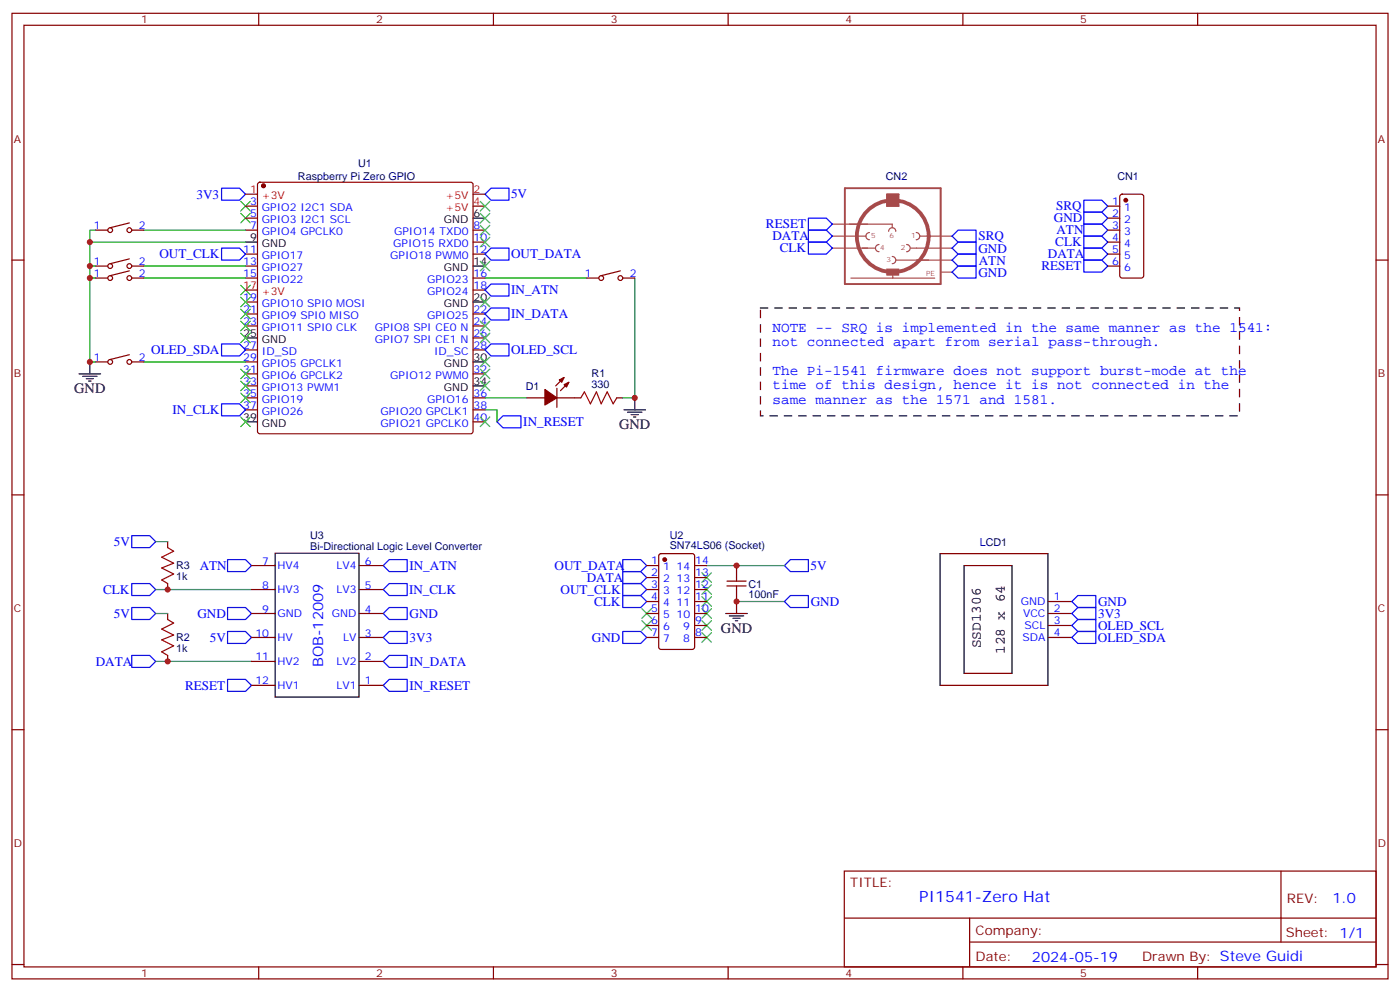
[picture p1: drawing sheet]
<svg xmlns="http://www.w3.org/2000/svg" width="412mm" height="292mm" viewBox="0 0 412 292" stroke-linecap="round" stroke-linejoin="round" font-family="sans-serif">
<g fill="none" stroke="#870000" stroke-width=".35">
<path d="M3.5 3.9h405.4v284.4h-405.4zM7.1 7.4h398.2v277.3h-398.2zM76.2 3.9v3.5M145.3 3.9v3.5M214.5 3.9v3.5M283.6 3.9v3.5M352.8 3.9v3.5M72.3 57.2h3.5M76.1 53.9l.5-.2h62l.5 .2 .2 .5v72.6l-.2 .5-.5 .2h-62l-.5-.2-.3-.5v-72.6zM139.3 57.2h3.6M330.1 57.4l.5-.2h5.6l.6 .4 .1 23.6-.5 .6-5.8 .1-.7-.5-.1-23.5zM3.5 76.6h3.6"/>
<path d="M28.2 67.8h3.5M28.2 78.4h3.5M38.1 65.7l-5.6 1.4M38.1 79.8l-5.6 1.4M38.1 76.2l-5.6 1.4M38.8 67.8h3.5M38.8 78.4h3.5M72.3 60.7h3.5M72.3 64.2h3.5M72.3 67.8h3.5M72.3 74.8h3.5M72.3 78.4h3.5"/>
<path d="M139.3 60.7h3.6M139.3 67.8h3.6M139.3 74.8h3.6M139.3 71.3h3.6M182.7 79.8l-5.6 1.4M326.3 60.7h3.5M326.3 64.2h3.5M326.3 67.8h3.5M326.3 74.8h3.5M326.3 78.4h3.5M326.3 71.3h3.5M405.3 76.6h3.6"/>
<path d="M28.2 81.9h3.5M38.8 81.9h3.5M72.3 81.9h3.5M72.3 85.4h3.5M72.3 88.9h3.5M72.3 92.5h3.5M72.3 96h3.5M139.3 81.9h3.6M139.3 85.4h3.6M139.3 92.5h3.6M139.3 96h3.6M139.3 99.5h3.6"/>
<path d="M172.9 81.9h3.5M183.4 81.9h3.6M28.2 106.6h3.5M38.1 104.5l-5.6 1.4M38.8 106.6h3.5M72.3 103h3.5M72.3 106.6h3.5M72.3 110.1h3.5M72.3 113.6h3.5M72.3 117.2h3.5M139.3 103h3.6M139.3 110.1h3.6"/>
<path d="M139.3 117.2h3.6M155.2 117.2h5.3M164 117.2h7.1M164 114.3v5.7M166.2 111.2l-2.5 2.4M167.6 112.6l-2.5 2.4M181.7 117.2h1.7M72.3 120.7h3.5M139.3 120.7h3.6M139.3 124.2h3.6M3.5 145.7h3.6M49.4 159.5v1.8"/>
<path d="M405.3 145.7h3.6M49.4 171.8v1.8M74.1 173.6h7M74.1 166.5h7M105.8 173.6h7.1M105.8 166.5h7.1M190.5 177.1h3.5M190.5 173.6h3.5M190.5 166.5h3.5M190.5 170.1h3.5M194.3 163.2l.4-.2h9.2l.7 .4v27.1l-.5 .7h-9.4l-.6-.4-.1-27.1zM204.6 177.1h3.5"/>
<path d="M204.6 173.6h3.5M204.6 166.5h3.5M204.6 170.1h3.5M214.1 172.5h5.7M214.1 171.1h5.7M217 170.1v1M217 172.5v1.1M308.7 177.1h7M49.4 180.7v1.7M49.4 193v1.8M74.1 180.7h7M74.1 187.7h7"/>
<path d="M74.1 194.8h7M105.8 180.7h7.1M105.8 187.7h7.1M105.8 194.8h7.1M190.5 180.7h3.5M190.5 184.2h3.5M190.5 187.7h3.5M204.6 180.7h3.5M204.6 184.2h3.5M204.6 187.7h3.5M308.7 180.7h7M308.7 184.2h7"/>
<path d="M308.7 187.7h7M3.5 214.9h3.6M74.1 201.8h7M105.8 201.8h7.1M405.3 214.9h3.6M248.7 256.5h156.6v28.2h-156.6zM377.3 256.5v20.9M248.7 270.4h156.5M285.6 277.4h119.6M285.6 270.4v14.1M3.5 284h3.6M76.2 284.7v3.6"/>
<path d="M145.3 284.7v3.6M214.5 284.7v3.6M283.6 284.7v3.6M352.8 284.7v3.6M405.3 284h3.6"/>
<circle cx="32.5" cy="78.4" r=".71"/>
<circle cx="32.5" cy="67.8" r=".71"/>
<circle cx="38.1" cy="78.4" r=".71"/>
<circle cx="38.1" cy="67.8" r=".71"/>
<circle cx="32.5" cy="81.9" r=".71"/>
<circle cx="38.1" cy="81.9" r=".71"/>
<circle cx="177.1" cy="81.9" r=".71"/>
<circle cx="182.7" cy="81.9" r=".71"/>
<circle cx="32.5" cy="106.6" r=".71"/>
<circle cx="38.1" cy="106.6" r=".71"/>
</g>
<g fill="none" stroke="#a64a4a" stroke-width=".35">
<path d="M261.2 57.2h3.5v3.5h-3.5zM245.2 69.5h7M245.2 73.1h12.5M245.2 66h17.6v1.1M252.4 69.5h2.6M256.1 68.5a1.06 1.06 0 0 0-1 1 1.06 1.06 0 0 0 1 1.1M258.9 72a1.06 1.06 0 0 0-1 1.1 1.06 1.06 0 0 0 1 1M261.8 68.1a1.06 1.06 0 0 1 1-1 1.06 1.06 0 0 1 1.1 1M262.8 75.5a1.06 1.06 0 0 1 1.1 1.1 1.06 1.06 0 0 1-1.1 1M263.9 76.6h16.6M267.1 72a1.06 1.06 0 0 1 1 1.1 1.06 1.06 0 0 1-1 1M268.3 73.1h12.2"/>
<path d="M269.9 68.5a1.06 1.06 0 0 1 1 1 1.06 1.06 0 0 1-1 1.1M270.9 69.5h9.6M250.6 81.9h24.7M263 80.1v1.8M277 80.1h3.5"/>
</g>
<path d="M248.9 55.4h28.2v28.2h-28.2z" fill="none" stroke="#a64a4a" stroke-width=".56"/>
<path d="M273.6 69.5a10.6 10.6 0 0 0-15.5-9.3 10.6 10.6 0 0 0-1.2 18 10.6 10.6 0 0 0 16.6-7.2l.1-1.4" fill="none" stroke="#a64a4a" stroke-width="1.1"/>
<g fill="#a64a4a" stroke="#a64a4a" stroke-width=".29">
<path d="M261.2 57.2h3.5v3.5h-3.5z"/>
<path d="M261.2 79.2h3.5v1.8h-3.5z"/>
</g>
<g fill="none" stroke="#00f" stroke-width=".35">
<path d="M65.3 55.4h5.3l1.7 1.8-1.7 1.7h-5.3zM142.9 57.2l1.7-1.8h5.3v3.5h-5.3zM319.3 58.9h5.3l1.7 1.8-1.7 1.8h-5.3zM65.3 73.1h5.3l1.7 1.7-1.7 1.8h-5.3zM142.9 74.8l1.7-1.7h5.3v3.5h-5.3zM238.1 64.2h5.3l1.8 1.8-1.8 1.8h-5.3zM238.1 67.8h5.3l1.8 1.7-1.8 1.8h-5.3zM238.1 71.3h5.3l1.8 1.8-1.8 1.7h-5.3zM280.5 73.1l1.7-1.8h5.3v3.5h-5.3zM282.2 74.8h5.3v3.6h-5.3l-1.7-1.8zM282.2 67.8h5.3v3.5h-5.3l-1.7-1.8zM319.3 62.5h5.3l1.7 1.7-1.7 1.8h-5.3z"/>
<path d="M319.3 66h5.3l1.7 1.8-1.7 1.7h-5.3zM319.3 69.5h5.3l1.7 1.8-1.7 1.8h-5.3zM319.3 73.1h5.3l1.7 1.7-1.7 1.8h-5.3zM319.3 76.6h5.3l1.7 1.8-1.7 1.7h-5.3zM142.9 85.4l1.7-1.8h5.3v3.6h-5.3zM142.9 92.5l1.7-1.8h5.3v3.5h-5.3zM280.5 80.1l1.7-1.7h5.3v3.5h-5.3zM65.3 118.9h5.3l1.7 1.8-1.7 1.7h-5.3zM65.3 101.3h5.3l1.7 1.7-1.7 1.8h-5.3zM142.9 103l1.7-1.7h5.3v3.5h-5.3zM146.4 124.2l1.8-1.8h5.3v3.6h-5.3zM38.8 157.7h5.3l1.8 1.8-1.8 1.8h-5.3z"/>
<path d="M38.8 171.8h5.3l1.8 1.8-1.8 1.8h-5.3zM38.8 178.9h5.3l1.8 1.8-1.8 1.7h-5.3zM67 178.9h5.3l1.8 1.8-1.8 1.7h-5.3zM67 164.8h5.3l1.8 1.7-1.8 1.8h-5.3zM112.9 173.6l1.8-1.8h5.2v3.6h-5.2zM112.9 166.5l1.8-1.7h5.2v3.5h-5.2zM183.4 164.8h5.3l1.8 1.7-1.8 1.8h-5.3zM183.4 168.3h5.3l1.8 1.8-1.8 1.7h-5.3zM183.4 171.8h5.3l1.8 1.8-1.8 1.8h-5.3zM183.4 175.4h5.3l1.8 1.7-1.8 1.8h-5.3zM231.1 166.5l1.7-1.7h5.3v3.5h-5.3zM231.1 177.1l1.7-1.7h5.3v3.5h-5.3z"/>
<path d="M317.5 175.4h5.3v3.5h-5.3l-1.8-1.8zM38.8 193h5.3l1.8 1.8-1.8 1.7h-5.3zM67 185.9h5.3l1.8 1.8-1.8 1.8h-5.3zM112.9 194.8l1.8-1.8h5.2v3.5h-5.2zM112.9 187.7l1.8-1.8h5.2v3.6h-5.2zM112.9 180.7l1.8-1.8h5.2v3.5h-5.2zM183.4 185.9h5.3l1.8 1.8-1.8 1.8h-5.3zM315.7 180.7l1.8-1.8h5.3v3.5h-5.3zM317.5 182.4h5.3v3.5h-5.3l-1.8-1.7zM317.5 185.9h5.3v3.6h-5.3l-1.8-1.8zM67 200.1h5.3l1.8 1.7-1.8 1.8h-5.3zM112.9 201.8l1.8-1.7h5.2v3.5h-5.2z"/>
</g>
<g fill="none" stroke="#3c3" stroke-width=".35">
<path d="M70.9 59.3l2.8 2.8M73.7 59.3l-2.8 2.8M141.5 59.3l2.8 2.8M144.3 59.3l-2.8 2.8M70.9 62.8l2.8 2.9M73.7 62.8l-2.8 2.9M141.5 62.8l2.8 2.9M141.5 66.4l2.8 2.8M141.5 69.9l2.8 2.8M141.5 76.9l2.8 2.9M144.3 62.8l-2.8 2.9M144.3 66.4l-2.8 2.8"/>
<path d="M144.3 69.9l-2.8 2.8M144.3 76.9l-2.8 2.9M70.9 84l2.8 2.8M70.9 87.5l2.8 2.8M70.9 91.1l2.8 2.8M70.9 94.6l2.8 2.8M70.9 98.1l2.8 2.8M73.7 84l-2.8 2.8M73.7 87.5l-2.8 2.8M73.7 91.1l-2.8 2.8M73.7 94.6l-2.8 2.8M73.7 98.1l-2.8 2.8"/>
<path d="M141.5 87.5l2.8 2.8M141.5 94.6l2.8 2.8M141.5 98.1l2.8 2.8M144.3 87.5l-2.8 2.8M144.3 94.6l-2.8 2.8M144.3 98.1l-2.8 2.8M70.9 108.7l2.8 2.8M70.9 112.2l2.8 2.8M70.9 115.7l2.8 2.9M73.7 108.7l-2.8 2.8M73.7 112.2l-2.8 2.8M73.7 115.7l-2.8 2.9"/>
<path d="M141.5 105.2l2.8 2.8M141.5 108.7l2.8 2.8M141.5 112.2l2.8 2.8M144.3 105.2l-2.8 2.8M144.3 108.7l-2.8 2.8M144.3 112.2l-2.8 2.8M70.9 122.8l2.8 2.8M73.7 122.8l-2.8 2.8M141.5 122.8l2.8 2.8M144.3 122.8l-2.8 2.8M189.1 179.2l2.8 2.9M191.9 179.2l-2.8 2.9"/>
<path d="M206.7 179.2l2.8 2.9M206.7 175.7l2.8 2.8M206.7 172.2l2.8 2.8M206.7 168.7l2.8 2.8M209.5 179.2l-2.8 2.9M209.5 175.7l-2.8 2.8M209.5 172.2l-2.8 2.8M209.5 168.7l-2.8 2.8M189.1 182.8l2.8 2.8M191.9 182.8l-2.8 2.8M206.7 186.3l2.8 2.8M206.7 182.8l2.8 2.8"/>
<path d="M209.5 186.3l-2.8 2.8M209.5 182.8l-2.8 2.8"/>
</g>
<g fill="#870000" stroke="#870000" stroke-width=".35">
<path d="M160.5 114.7l3.5 2.5-3.5 2.1z"/>
<path d="M164.7 111.9l1.5-.7-.7 1.4z"/>
<path d="M166.2 113.3l1.4-.7-.7 1.4z"/>
<circle cx="77.6" cy="54.7" r=".53"/>
<circle cx="195.8" cy="164.8" r=".53"/>
<circle cx="331.6" cy="58.9" r=".53"/>
</g>
<g fill="none" stroke="#000" stroke-width=".35">
<path d="M72.3 71.3h3.5M139.3 78.4h3.6M139.3 64.2h3.6M72.3 99.5h3.5M139.3 88.9h3.6M23.3 110.1h6.3M24.3 110.8h4.3M25.4 111.5h2.1M26.1 112.2h.7M26.5 106.6v3.5M139.3 113.6h3.6M139.3 106.6h3.6"/>
<path d="M187 117.2v3.5M72.3 124.2h3.5M183.8 120.7h6.3M184.9 121.4h4.2M185.9 122.1h2.1M186.6 122.8h.7M81 162.9h24.7v42.4h-24.7zM217 166.5v3.6M217 173.6v7.1M276.9 163h31.8v38.8h-31.8zM284 166.5h14.1v31.8h-14.1zM213.8 180.7h6.3"/>
<path d="M214.8 181.4h4.3M215.9 182.1h2.1M216.6 182.8h.7"/>
</g>
<g fill="none" stroke="#008700" stroke-width=".35">
<path d="M26.5 78.4h1.7M26.5 71.3h45.8M28.2 67.8h-1.7v38.8h1.7M42.3 67.8h30M42.3 78.4h30M26.5 81.9h1.7M42.3 81.9h30M142.9 81.9h30M187 81.9v35.3h-3.6M42.3 106.6h30M142.9 117.2h12.3M142.9 120.7h3.5v3.5"/>
<path d="M45.9 159.5h3.5M45.9 173.6h28.2M208.1 166.5h23M217 177.1h14.1M45.9 194.8h28.2M45.9 180.7h3.5"/>
</g>
<path d="M171.1 117.2l1.1-1.8 1.7 3.5 1.8-3.5 1.4 3.5 1.8-3.5 1.7 3.5 1.1-1.7M49.4 161.3l1.8 1-3.6 1.8 3.6 1.7-3.6 1.5 3.6 1.7-3.6 1.8 1.8 1M49.4 182.4l1.8 1.1-3.6 1.7 3.6 1.8-3.6 1.4 3.6 1.8-3.6 1.7 1.8 1.1" fill="none" stroke="#a10000" stroke-width=".35"/>
<path d="M224 90.7h141.1v31.7h-141.1z" fill="none" stroke="#000" stroke-width=".35" stroke-dasharray="2.1 2.1"/>
<g fill="#c00">
<circle cx="26.5" cy="78.4" r=".88"/>
<circle cx="26.5" cy="81.9" r=".88"/>
<circle cx="26.5" cy="106.6" r=".88"/>
<circle cx="26.5" cy="71.3" r=".88"/>
<circle cx="217" cy="177.1" r=".88"/>
<circle cx="217" cy="166.5" r=".88"/>
<circle cx="49.4" cy="194.8" r=".88"/>
<circle cx="49.4" cy="173.6" r=".88"/>
<circle cx="187" cy="117.2" r=".88"/>
</g>
<text font-size="4.6" fill="#00f" x="270.8" y="265.5">PI1541-Zero Hat</text>
<g font-size="4.2" fill="#00f">
<text x="227.5" y="97.8">NOTE -- SRQ is implemented in the same manner as the 1541:</text>
<text x="227.5" y="102">not connected apart from serial pass-through.</text>
<text x="227.5" y="110.5">The Pi-1541 firmware does not support burst-mode at the</text>
<text x="227.5" y="114.7">time of this design, hence it is not connected in the</text>
<text x="227.5" y="118.9">same manner as the 1571 and 1581.</text>
<text x="95.2" y="196.5" transform="rotate(-90 95.2 196.5)">BOB-12009</text>
<text x="392.5" y="265.8">1.0</text>
<text x="304" y="283.1">2024-05-19</text>
</g>
<g font-size="4.2">
<text x="21.9" y="115.7">GND</text>
<text x="182.4" y="126.3">GND</text>
<text x="212.4" y="186.3">GND</text>
<text x="289" y="190.9" transform="rotate(-90 289 190.9)">SSD1306</text>
<text x="296" y="192.6" transform="rotate(-90 296 192.6)">128 x 64</text>
</g>
<g font-size="3.9" fill="#00f">
<text x="57.9" y="58.5">3V3</text>
<text x="150.5" y="58.4">5V</text>
<text x="310.4" y="65.4">GND</text>
<text x="311.1" y="62">SRQ</text>
<text x="225.6" y="67.3">RESET</text>
<text x="227.5" y="70.8">DATA</text>
<text x="288.2" y="70.7">SRQ</text>
<text x="311.2" y="68.9">ATN</text>
<text x="46.9" y="76.1">OUT_CLK</text>
<text x="150.6" y="76.1">OUT_DATA</text>
<text x="229.7" y="74.3">CLK</text>
<text x="288.2" y="74.4">GND</text>
<text x="288.3" y="77.9">ATN</text>
<text x="308.7" y="76.1">DATA</text>
<text x="310.8" y="72.6">CLK</text>
<text x="288.2" y="81.5">GND</text>
<text x="306.8" y="79.6">RESET</text>
<text x="150.6" y="86.7">IN_ATN</text>
<text x="150.6" y="93.7">IN_DATA</text>
<text x="44.6" y="104.3">OLED_SDA</text>
<text x="150.6" y="104.3">OLED_SCL</text>
<text x="50.8" y="121.9">IN_CLK</text>
<text x="154.1" y="125.5">IN_RESET</text>
<text x="33.6" y="160.9">5V</text>
<text x="58.8" y="167.8">ATN</text>
<text x="120.6" y="167.8">IN_ATN</text>
<text x="163.4" y="167.8">OUT_DATA</text>
<text x="238.7" y="167.7">5V</text>
<text x="172.8" y="171.3">DATA</text>
<text x="30.4" y="174.9">CLK</text>
<text x="120.5" y="175">IN_CLK</text>
<text x="165.1" y="174.9">OUT_CLK</text>
<text x="175" y="178.4">CLK</text>
<text x="238.8" y="178.5">GND</text>
<text x="323.5" y="178.5">GND</text>
<text x="33.6" y="182.1">5V</text>
<text x="58.2" y="181.9">GND</text>
<text x="120.6" y="182">GND</text>
<text x="323.5" y="185.4">OLED_SCL</text>
<text x="323.5" y="181.9">3V3</text>
<text x="61.8" y="189.1">5V</text>
<text x="120.6" y="189.1">3V3</text>
<text x="174.4" y="189">GND</text>
<text x="323.4" y="188.9">OLED_SDA</text>
<text x="28.2" y="196">DATA</text>
<text x="120.6" y="196">IN_DATA</text>
<text x="54.5" y="203.1">RESET</text>
<text x="120.6" y="203.1">IN_RESET</text>
</g>
<g font-size="3.9" fill="#800">
<text x="250.5" y="261.1">TITLE:</text>
<text x="379.1" y="265.8">REV:</text>
<text x="287.4" y="275.3">Company:</text>
<text x="378.7" y="275.9">Sheet: 1/1</text>
<text x="287.4" y="283">Date:</text>
<text x="336.4" y="283.1">Drawn By: Steve Guidi</text>
</g>
<g font-size="3.2" fill="#800">
<text x="41.6" y="6.9">1</text>
<text x="110.8" y="6.9">2</text>
<text x="179.9" y="6.9">3</text>
<text x="249.1" y="6.9">4</text>
<text x="318.2" y="6.9">5</text>
<text x="4.1" y="42">A</text>
<text x="405.9" y="42">A</text>
<text x="4.1" y="111.2">B</text>
<text x="405.9" y="111.2">B</text>
<text x="4.1" y="180.3">C</text>
<text x="405.9" y="180.3">C</text>
<text x="4.1" y="249.4">D</text>
<text x="405.9" y="249.4">D</text>
<text x="41.6" y="287.7">1</text>
<text x="110.8" y="287.7">2</text>
<text x="179.9" y="287.7">3</text>
<text x="249.1" y="287.7">4</text>
<text x="318.2" y="287.7">5</text>
</g>
<g font-size="3.2" fill="#000080">
<text x="87.8" y="53">Raspberry Pi Zero GPIO</text>
<text x="105.5" y="49.2">U1</text>
<text x="260.9" y="53">CN2</text>
<text x="329.2" y="52.9">CN1</text>
<text x="174.3" y="111.1">R1</text>
<text x="154.9" y="114.8">D1</text>
<text x="174.3" y="114.3">330</text>
<text x="91.4" y="161.9">Bi-Directional Logic Level Converter</text>
<text x="91.4" y="158.7">U3</text>
<text x="197.3" y="161.8">SN74LS06 (Socket)</text>
<text x="197.3" y="158.6">U2</text>
<text x="288.6" y="160.6">LCD1</text>
<text x="51.9" y="167.7">R3</text>
<text x="51.9" y="170.9">1k</text>
<text x="220.5" y="173">C1</text>
<text x="220.5" y="176.1">100nF</text>
<text x="51.9" y="188.8">R2</text>
<text x="51.9" y="192.1">1k</text>
</g>
<g font-size="3.2" fill="#f00">
<text x="73.7" y="56.8">1</text>
<text x="77.2" y="58.6">+3V</text>
<text x="131.3" y="58.6">+5V</text>
<text x="139.5" y="56.8">2</text>
<text x="131.3" y="62.1">+5V</text>
<text x="139.5" y="60.4">4</text>
<text x="71.6" y="85.1">17</text>
<text x="77.2" y="86.8">+3V</text>
</g>
<g font-size="3.2" fill="#00f">
<text x="73.7" y="60.4">3</text>
<text x="73.7" y="63.9">5</text>
<text x="77.2" y="62.1">GPIO2 I2C1 SDA</text>
<text x="77.2" y="65.7">GPIO3 I2C1 SCL</text>
<text x="327.7" y="60.4">1</text>
<text x="327.7" y="63.9">2</text>
<text x="331.2" y="62.1">1</text>
<text x="331.2" y="65.7">2</text>
<text x="27.6" y="67.4">1</text>
<text x="40.9" y="67.4">2</text>
<text x="73.7" y="67.4">7</text>
<text x="77.2" y="69.2">GPIO4 GPCLK0</text>
<text x="116.1" y="69.2">GPIO14 TXD0</text>
<text x="139.5" y="70.9">10</text>
<text x="139.5" y="67.4">8</text>
<text x="327.7" y="67.4">3</text>
<text x="327.7" y="70.9">4</text>
<text x="331.2" y="69.2">3</text>
<text x="27.6" y="78">1</text>
<text x="40.9" y="78">2</text>
<text x="71.6" y="74.5">11</text>
<text x="71.6" y="78">13</text>
<text x="77.2" y="76.2">GPIO17</text>
<text x="114.9" y="76.2">GPIO18 PWM0</text>
<text x="115.8" y="72.7">GPIO15 RXD0</text>
<text x="139.5" y="74.5">12</text>
<text x="327.7" y="74.5">5</text>
<text x="327.7" y="78">6</text>
<text x="331.2" y="72.7">4</text>
<text x="331.2" y="76.2">5</text>
<text x="27.6" y="81.5">1</text>
<text x="40.9" y="81.5">2</text>
<text x="71.6" y="81.5">15</text>
<text x="77.2" y="79.8">GPIO27</text>
<text x="77.2" y="83.3">GPIO22</text>
<text x="125.8" y="83.3">GPIO23</text>
<text x="139.5" y="81.5">16</text>
<text x="172.3" y="81.5">1</text>
<text x="185.6" y="81.5">2</text>
<text x="331.2" y="79.8">6</text>
<text x="71.6" y="88.6">19</text>
<text x="125.8" y="86.8">GPIO24</text>
<text x="139.5" y="85.1">18</text>
<text x="71.6" y="92.1">21</text>
<text x="71.6" y="95.6">23</text>
<text x="77.2" y="90.3">GPIO10 SPI0 MOSI</text>
<text x="77.2" y="93.9">GPIO9 SPI0 MISO</text>
<text x="125.8" y="93.9">GPIO25</text>
<text x="139.5" y="95.6">24</text>
<text x="139.5" y="92.1">22</text>
<text x="77.2" y="97.4">GPIO11 SPI0 CLK</text>
<text x="110.4" y="100.9">GPIO7 SPI CE1 N</text>
<text x="110.4" y="97.4">GPIO8 SPI CE0 N</text>
<text x="139.5" y="99.2">26</text>
<text x="27.6" y="106.2">1</text>
<text x="40.9" y="106.2">2</text>
<text x="71.6" y="102.7">27</text>
<text x="71.6" y="106.2">29</text>
<text x="77.2" y="104.5">ID_SD</text>
<text x="77.2" y="108">GPIO5 GPCLK1</text>
<text x="127.9" y="104.5">ID_SC</text>
<text x="139.5" y="102.7">28</text>
<text x="71.6" y="109.7">31</text>
<text x="71.6" y="113.3">33</text>
<text x="77.2" y="111.5">GPIO6 GPCLK2</text>
<text x="114.9" y="111.5">GPIO12 PWM0</text>
<text x="139.5" y="109.7">32</text>
<text x="71.6" y="116.8">35</text>
<text x="77.2" y="115">GPIO13 PWM1</text>
<text x="77.2" y="118.6">GPIO19</text>
<text x="125.8" y="118.6">GPIO16</text>
<text x="139.5" y="116.8">36</text>
<text x="71.6" y="120.3">37</text>
<text x="77.2" y="122.1">GPIO26</text>
<text x="112.1" y="125.6">GPIO21 GPCLK0</text>
<text x="112.1" y="122.1">GPIO20 GPCLK1</text>
<text x="139.5" y="123.9">40</text>
<text x="139.5" y="120.3">38</text>
<text x="77.3" y="166.3">7</text>
<text x="81.8" y="167.7">HV4</text>
<text x="99.1" y="167.7">LV4</text>
<text x="107.5" y="166.3">6</text>
<text x="191.8" y="166.2">1</text>
<text x="195.3" y="168">1</text>
<text x="199.3" y="168">14</text>
<text x="204.8" y="166.2">14</text>
<text x="77.3" y="173.3">8</text>
<text x="107.5" y="173.3">5</text>
<text x="191.8" y="169.7">2</text>
<text x="191.8" y="173.2">3</text>
<text x="195.3" y="171.5">2</text>
<text x="199.3" y="171.5">13</text>
<text x="204.8" y="173.2">12</text>
<text x="204.8" y="169.7">13</text>
<text x="81.8" y="174.7">HV3</text>
<text x="99.1" y="174.7">LV3</text>
<text x="191.8" y="176.8">4</text>
<text x="195.3" y="175">3</text>
<text x="195.3" y="178.5">4</text>
<text x="199.3" y="178.5">11</text>
<text x="199.3" y="175">12</text>
<text x="204.8" y="176.8">11</text>
<text x="300.7" y="178.2">GND</text>
<text x="310.4" y="176.8">1</text>
<text x="77.3" y="180.4">9</text>
<text x="81.8" y="181.8">GND</text>
<text x="97.8" y="181.8">GND</text>
<text x="107.5" y="180.4">4</text>
<text x="191.8" y="180.3">5</text>
<text x="191.8" y="183.8">6</text>
<text x="195.3" y="182.1">5</text>
<text x="195.3" y="185.6">6</text>
<text x="199.3" y="182.1">10</text>
<text x="201.3" y="185.6">9</text>
<text x="204.8" y="183.8">9</text>
<text x="204.8" y="180.3">10</text>
<text x="301.4" y="181.7">VCC</text>
<text x="301.8" y="185.2">SCL</text>
<text x="310.4" y="180.3">2</text>
<text x="310.4" y="183.8">3</text>
<text x="75.3" y="187.4">10</text>
<text x="81.8" y="188.8">HV</text>
<text x="101.1" y="188.8">LV</text>
<text x="107.5" y="187.4">3</text>
<text x="191.8" y="187.4">7</text>
<text x="195.3" y="189.1">7</text>
<text x="201.3" y="189.1">8</text>
<text x="204.8" y="187.4">8</text>
<text x="301.2" y="188.8">SDA</text>
<text x="310.4" y="187.4">4</text>
<text x="75.3" y="194.5">11</text>
<text x="81.8" y="195.9">HV2</text>
<text x="99.1" y="195.9">LV2</text>
<text x="107.5" y="194.5">2</text>
<text x="75.3" y="201.5">12</text>
<text x="81.8" y="203">HV1</text>
<text x="99.1" y="203">LV1</text>
<text x="107.5" y="201.5">1</text>
</g>
<g font-size="3.2">
<text x="130.8" y="65.7">GND</text>
<text x="139.5" y="63.9">6</text>
<text x="73.7" y="70.9">9</text>
<text x="77.2" y="72.7">GND</text>
<text x="139.5" y="78">14</text>
<text x="130.8" y="79.8">GND</text>
<text x="139.5" y="88.6">20</text>
<text x="130.8" y="90.3">GND</text>
<text x="71.6" y="99.2">25</text>
<text x="77.2" y="100.9">GND</text>
<text x="130.8" y="108">GND</text>
<text x="139.5" y="106.2">30</text>
<text x="139.5" y="113.3">34</text>
<text x="130.8" y="115">GND</text>
<text x="71.6" y="123.9">39</text>
<text x="77.2" y="125.6">GND</text>
</g>
<g font-size="2.1" fill="#a54b4b">
<text x="256.6" y="70.2">5</text>
<text x="262.1" y="70.2">6</text>
<text x="268.4" y="70.2">1</text>
<text x="259.2" y="73.7">4</text>
<text x="261.2" y="77.3">3</text>
<text x="265.4" y="73.7">2</text>
<text x="272.8" y="81.2">PE</text>
</g>
</svg>
